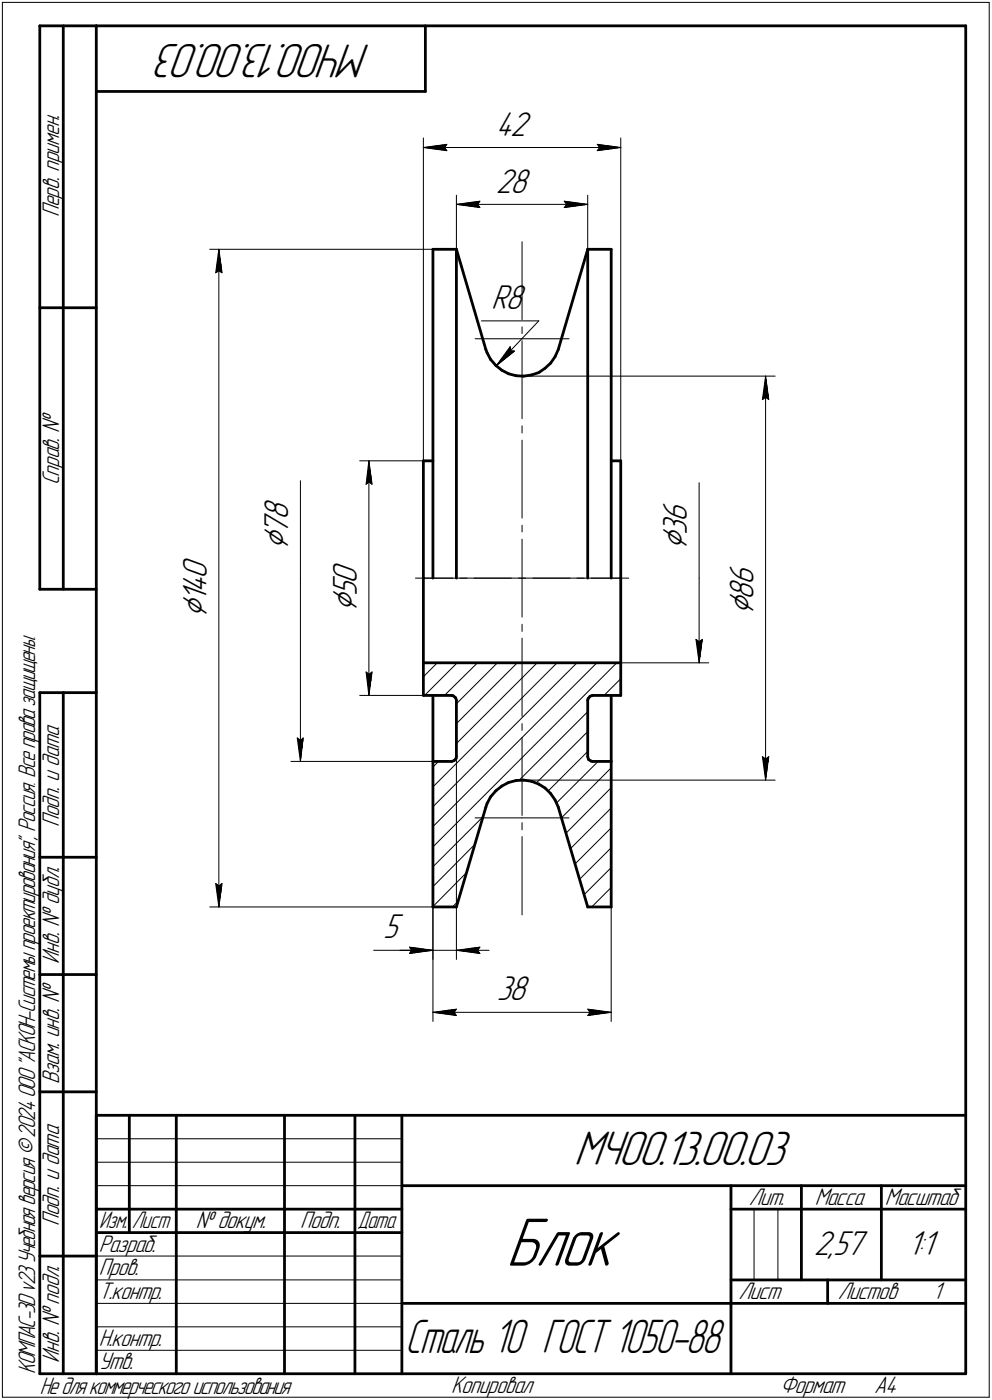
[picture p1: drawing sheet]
<svg xmlns="http://www.w3.org/2000/svg" width="211mm" height="298mm" viewBox="0 0 211 298" stroke-linecap="round" stroke-linejoin="round" font-family="sans-serif">
<g fill="none" stroke="#000" stroke-width=".21">
<path d="M.5 .5v297zM.5 .5h210zM210.5 .5v297zM90.1 31.4l5-.7zM90.1 31.4l5 .7zM90.1 31.4h42zM90.1 29.4v93.7zM94.6 31.4l.5 .7zM95.1 30.7l-.5 .7zM127.1 32.1l5-.7zM127.1 30.7l.5 .7zM127.1 30.7l5 .7z"/>
<path d="M127.6 31.4l-.5 .7zM132.1 29.4v93.7zM44.6 53.1h49.5zM45.9 58.1l.7-.4zM46.6 53.1l.6 5zM46.6 57.7l.6 .4zM46.6 53.1l-.7 5zM46.6 53.1v140zM97.1 43.5l5-.7zM97.1 43.5l5 .7zM97.1 43.5h28zM97.1 41.6v11.5z"/>
<path d="M101.6 43.5l.5 .7zM102.1 42.8l-.5 .7zM111.1 51.5v16.6zM120.1 44.2l5-.7zM120.1 42.8l.5 .7zM120.1 42.8l5 .7zM120.6 43.5l-.5 .7zM125.1 41.6v11.5zM101.1 72.1h10zM102.4 68.3h12.2zM105.6 77.9l3.9-3.1zM108.5 73.8l-2.9 4.1z"/>
<path d="M108.5 73.8l.2 .9zM108.7 74.7l.8 .1zM111.1 72.6v16.6zM111.1 69.6v1.4zM111.1 72.1h10zM114.6 68.3l-9 9.6zM76.5 98.1h15.6zM78.5 98.1l.7 5zM78.5 98.1l-.6 5zM78.5 98.1v50zM111.1 93.7v16.6zM111.1 90.7v1.5z"/>
<path d="M111.1 80.1h53.8zM162.2 85.1l.7-.5zM162.9 80.1l.7 5zM162.9 84.6l.7 .5zM162.9 80.1l-.7 5zM162.9 80.1v86zM63.9 102.4v20.7zM77.9 103.1l.6-.5zM78.5 102.6l.7 .5zM111.1 114.8v16.6zM111.1 111.8v1.5zM148.8 102.8v20.3z"/>
<path d="M63.9 123.1v39zM88.4 123.1h8zM90.1 123.1h42zM97.9 123.1h1.5zM100.8 123.1h8zM110.3 123.1h1.5zM111.1 135.9v16.7zM111.1 132.9v1.6zM113.4 123.1h7.9zM122.8 123.1h1.5zM125.8 123.1h8zM148.1 136.1l.7 5z"/>
<path d="M148.1 136.1l.7 .6zM148.8 136.7l.6-.6zM148.8 123.1v18zM149.4 136.1l-.6 5zM63.2 157.1l.7 5zM63.2 157.1l.7 .5zM63.9 157.6l.6-.5zM64.5 157.1l-.6 5zM76.5 148.1h15.6zM77.9 143.1l.6 5zM77.9 143.1l.6 .5zM78.5 143.6l.7-.5z"/>
<path d="M79.2 143.1l-.7 5zM90.3 148.1l7-7zM93 141.1l-2.9 3zM94.6 148.1l7-7zM97.1 158.3l17.2-17.2zM97.1 154.1l13-13zM97.1 149.9l8.7-8.8zM111.1 157.1v16.6zM111.1 154.1v1.4zM128.5 148.1l3.6-3.6zM128.9 141.1h21.9zM131.2 141.1l-39.1 39.2z"/>
<path d="M61.9 162.1h32.2zM92.1 176l34.9-34.9zM92.1 171.8l30.7-30.7zM92.1 167.6l26.4-26.5zM93.3 162.1l-1.2 1.2zM97.1 161.1v43.2zM101 179.8l-8.9 9zM101.1 174.2h10zM110.5 166.1l14.6-14.5zM111.1 178.1v16.7zM111.1 175.2v1.5zM111.1 166.1h53.8z"/>
<path d="M111.1 174.2h10zM114.1 166.7l11-10.9zM116.7 168.4l8.4-8.4zM127.3 162.1l-8.9 8.8zM130 176.3l-7.7 7.7zM130 167.7l-9.6 9.8zM130 163.5l-10.5 10.7zM162.2 161.1l.7 5zM162.2 161.1l.7 .5zM162.9 161.6l.7-.5zM163.6 161.1l-.7 5zM44.6 193.1h49.5z"/>
<path d="M45.9 188.1l.7 5zM45.9 188.1l.7 .5zM46.6 188.6l.6-.5zM47.2 188.1l-.6 5zM92.1 193.1v24.4zM92.1 193.1v11.2zM92.1 184.6l10.8-10.8zM96.3 193.1l1.2-1.2zM99.2 185.8l-7.1 7.2zM121.4 180.7l8.6-8.7zM123.4 187.2l6.6-6.7zM124.3 190.5l5.7-5.8z"/>
<path d="M125.9 193.1l4.1-4.1zM130 193.1v24.4zM79.5 202.4h12.6zM85.1 202.4h7zM87.1 201.7l5 .7zM87.1 201.7l.4 .7zM87.1 203l5-.6zM87.5 202.4l-.4 .6zM92.1 215.6l5-.7zM92.1 215.6l5 .6zM92.1 215.6h37.9zM92.1 202.4h5z"/>
<path d="M96.6 215.6l.5 .6zM97.1 214.9l-.5 .7zM97.1 202.4l5 .6zM97.1 202.4l5-.7zM97.1 202.4h7zM101.6 202.4l.5 .6zM102.1 201.7l-.5 .7zM125.1 216.2l4.9-.6zM125.1 214.9l.5 .7zM125.1 214.9l4.9 .7zM125.6 215.6l-.5 .6zM20.5 247.5h65z"/>
<path d="M20.5 252.5h65zM20.5 242.5h65zM160.4 257.5v15zM165.5 257.5v15zM20.5 267.5h65zM20.5 272.5h65zM20.5 277.5h65zM.5 297.5h210zM20.5 282.5h65zM20.5 287.5h65z"/>
</g>
<g fill="#000" stroke="#000" stroke-width=".21">
<path d="M90.1 31.4h4.5zM90.8 31.5h3.9zM91.4 31.6h3.3zM92 31.7h2.8zM92.6 31.7h2.2zM93.2 31.8h1.7zM93.9 31.9h1.1zM94.5 32h.6z"/>
<path d="M94.5 30.8h.6zM93.9 30.9h1.1zM93.2 31h1.7zM92.6 31.1h2.2zM92 31.2h2.8zM91.4 31.2h3.3zM90.8 31.3h3.9z"/>
<path d="M127.2 30.8h.6zM127.3 30.9h1.1zM127.3 31h1.7zM127.3 31.1h2.3zM127.4 31.2h2.8zM127.5 31.2h3.4zM127.6 31.3h3.9z"/>
<path d="M127.6 31.4h4.5zM127.6 31.5h3.9zM127.5 31.6h3.4zM127.4 31.7h2.8zM127.3 31.7h2.3zM127.3 31.8h1.7zM127.3 31.9h1.1zM127.2 32h.6z"/>
<path d="M46.4 54.4h.2zM46.4 54.4h.2zM46.4 54.5h.2zM46.4 54.6h.2zM46.4 54.7h.2zM46.4 54.8h.2zM46.4 54.9h.2zM46.4 54.9h.2zM46.3 55h.3zM46.3 55.1h.3zM46.3 55.2h.3zM46.3 55.3h.3zM46.3 55.4h.3zM46.3 55.5h.3zM46.3 55.5h.3zM46.2 55.6h.4zM46.2 55.7h.4zM46.2 55.8h.4zM46.2 55.9h.4zM46.2 56h.4zM46.2 56h.4zM46.2 56.1h.4zM46.1 56.2h.5zM46.1 56.3h.5zM46.1 56.4h.5zM46.1 56.5h.5zM46.1 56.6h.5zM46.1 56.6h.5zM46.1 56.7h.5zM46.1 56.8h.5zM46.1 56.9h.5zM46.1 57h.5zM46.1 57.1h.5zM46.1 57.1h.5zM46.1 57.2h.5zM46.1 57.3h.5zM46.1 57.4h.5zM46 57.5h.6zM46 57.6h.6zM46 57.7h.6zM46 57.7h.5zM46 57.8h.3zM46 57.9h.2z"/>
<path d="M46.6 53.8h.1zM46.6 53.8h.1zM46.6 53.9h.1zM46.6 54h.1zM46.6 54.1h.1zM46.6 54.2h.1zM46.6 54.3h.1zM46.6 54.4h.2zM46.6 54.4h.2zM46.6 54.5h.2zM46.6 54.6h.2zM46.6 54.7h.2zM46.6 54.8h.2zM46.6 54.9h.2zM46.6 54.9h.2zM46.6 55h.3zM46.6 55.1h.3zM46.6 55.2h.3zM46.6 55.3h.3zM46.6 55.4h.3zM46.6 55.5h.3zM46.6 55.5h.3zM46.6 55.6h.4zM46.6 55.7h.4zM46.6 55.8h.4zM46.6 55.9h.4zM46.6 56h.4zM46.6 56h.4zM46.6 56.1h.4zM46.6 56.2h.5zM46.6 56.3h.5zM46.6 56.4h.5zM46.6 56.5h.5zM46.6 56.6h.5zM46.6 56.6h.5zM46.6 56.7h.5zM46.6 56.8h.5zM46.6 56.9h.6zM46.6 57h.6zM46.6 57.1h.6zM46.6 57.1h.6zM46.6 57.2h.6zM46.6 57.3h.6zM46.6 57.4h.6zM46.6 57.5h.6zM46.6 57.6h.6zM46.6 57.7h.6zM46.7 57.7h.5zM46.9 57.8h.3zM47 57.9h.2z"/>
<path d="M97.1 43.5h4.5zM97.8 43.6h3.9zM98.4 43.7h3.4zM99.1 43.8h2.8zM99.7 43.9h2.2zM100.2 43.9h1.7zM100.9 44h1.1zM101.5 44.1h.6z"/>
<path d="M101.5 42.9h.6zM100.9 43h1.1zM100.2 43.1h1.7zM99.7 43.2h2.2zM99.1 43.3h2.8zM98.4 43.3h3.4zM97.8 43.4h3.9z"/>
<path d="M120.1 42.9h.6zM120.2 43h1.1zM120.3 43.1h1.7zM120.3 43.2h2.3zM120.4 43.3h2.8zM120.5 43.3h3.4zM120.6 43.4h3.9z"/>
<path d="M120.6 43.5h4.5zM120.6 43.6h3.9zM120.5 43.7h3.4zM120.4 43.8h2.8zM120.3 43.9h2.3zM120.3 43.9h1.7zM120.2 44h1.1zM120.1 44.1h.6z"/>
<path d="M108.5 74h.1zM108.4 74.1h.2zM108.4 74.2h.2zM108.3 74.3h.3zM108.2 74.3h.5zM108.1 74.4h.6zM108.1 74.5h.6zM108 74.6h.7zM107.9 74.7h.8zM107.9 74.8h.8zM107.9 74.8h.7zM107.8 74.9h.7zM107.7 75h.8zM107.7 75.1h.7zM107.6 75.2h.7zM107.5 75.3h.7zM107.4 75.4h.7zM107.4 75.4h.6zM107.4 75.5h.5zM107.3 75.6h.6zM107.2 75.7h.6zM107.2 75.8h.5zM107.1 75.9h.5zM107 75.9h.5zM107 76h.4zM106.9 76.1h.5zM106.8 76.2h.5zM106.8 76.3h.4zM106.8 76.4h.3zM106.7 76.5h.3zM106.6 76.5h.3zM106.5 76.6h.3zM106.5 76.7h.3zM106.4 76.8h.3zM106.3 76.9h.3zM106.3 77h.2zM106.3 77h.1zM106.2 77.1h.1zM106.1 77.2h.2z"/>
<path d="M108.7 74.8h.8zM108.6 74.8h.8zM108.5 74.9h.8zM108.5 75h.7zM108.4 75.1h.7zM108.3 75.2h.7zM108.2 75.3h.7zM108.1 75.4h.7zM108 75.4h.7zM107.9 75.5h.6zM107.9 75.6h.6zM107.8 75.7h.6zM107.7 75.8h.6zM107.6 75.9h.5zM107.5 75.9h.5zM107.4 76h.5zM107.4 76.1h.5zM107.3 76.2h.4zM107.2 76.3h.4zM107.1 76.4h.4zM107 76.5h.4zM106.9 76.5h.4zM106.8 76.6h.4zM106.8 76.7h.3zM106.7 76.8h.3zM106.6 76.9h.2zM106.5 77h.3zM106.4 77h.3zM106.3 77.1h.3zM106.3 77.2h.1zM106.2 77.3h.1zM106.1 77.4h.2zM106 77.5h.2z"/>
<path d="M78.3 99.6h.2zM78.3 99.7h.2zM78.3 99.7h.2zM78.3 99.8h.2zM78.3 99.9h.2zM78.3 100h.2zM78.3 100.1h.2zM78.3 100.2h.2zM78.3 100.2h.2zM78.2 100.3h.3zM78.2 100.4h.3zM78.2 100.5h.3zM78.2 100.6h.3zM78.2 100.7h.3zM78.2 100.8h.3zM78.2 100.8h.3zM78.2 100.9h.3zM78.1 101h.4zM78.1 101.1h.4zM78.1 101.2h.4zM78.1 101.3h.4zM78.1 101.3h.4zM78.1 101.4h.4zM78.1 101.5h.4zM78.1 101.6h.4zM78.1 101.7h.4zM78.1 101.8h.4zM78.1 101.9h.4zM78.1 101.9h.4zM78.1 102h.4zM78.1 102.1h.4zM78.1 102.2h.4zM78.1 102.3h.4zM78.1 102.4h.4zM78 102.4h.5zM78 102.5h.5zM78 102.6h.5zM78 102.7h.4zM78 102.8h.3zM78 102.9h.2zM78 103h.1z"/>
<path d="M78.5 98.8h.2zM78.5 98.9h.2zM78.5 99h.2zM78.5 99.1h.2zM78.5 99.1h.2zM78.5 99.2h.2zM78.5 99.3h.2zM78.5 99.4h.2zM78.5 99.5h.2zM78.5 99.6h.2zM78.5 99.7h.2zM78.5 99.7h.2zM78.5 99.8h.2zM78.5 99.9h.2zM78.5 100h.2zM78.5 100.1h.3zM78.5 100.2h.3zM78.5 100.2h.3zM78.5 100.3h.3zM78.5 100.4h.3zM78.5 100.5h.3zM78.5 100.6h.3zM78.5 100.7h.4zM78.5 100.8h.4zM78.5 100.8h.4zM78.5 100.9h.4zM78.5 101h.4zM78.5 101.1h.4zM78.5 101.2h.4zM78.5 101.3h.5zM78.5 101.3h.5zM78.5 101.4h.5zM78.5 101.5h.5zM78.5 101.6h.5zM78.5 101.7h.5zM78.5 101.8h.5zM78.5 101.9h.5zM78.5 101.9h.6zM78.5 102h.6zM78.5 102.1h.6zM78.5 102.2h.6zM78.5 102.3h.6zM78.5 102.4h.6zM78.5 102.4h.6zM78.5 102.5h.7zM78.5 102.6h.7zM78.7 102.7h.5zM78.7 102.8h.5zM78.8 102.9h.4zM79 103h.2z"/>
<path d="M162.7 81.4h.2zM162.7 81.4h.2zM162.7 81.5h.2zM162.7 81.6h.2zM162.7 81.7h.2zM162.7 81.8h.2zM162.7 81.9h.2zM162.7 82h.2zM162.6 82h.3zM162.6 82.1h.3zM162.6 82.2h.3zM162.6 82.3h.3zM162.6 82.4h.3zM162.6 82.5h.3zM162.6 82.5h.3zM162.6 82.6h.3zM162.6 82.7h.3zM162.6 82.8h.3zM162.6 82.9h.3zM162.6 83h.3zM162.6 83.1h.3zM162.6 83.1h.3zM162.5 83.2h.4zM162.5 83.3h.4zM162.5 83.4h.4zM162.5 83.5h.4zM162.5 83.6h.4zM162.5 83.7h.4zM162.5 83.7h.4zM162.5 83.8h.4zM162.4 83.9h.5zM162.4 84h.5zM162.4 84.1h.5zM162.4 84.2h.5zM162.4 84.2h.5zM162.4 84.3h.5zM162.4 84.4h.5zM162.3 84.5h.6zM162.3 84.6h.6zM162.3 84.7h.5zM162.3 84.8h.4zM162.3 84.8h.3zM162.3 84.9h.2z"/>
<path d="M162.9 80.8h.2zM162.9 80.9h.2zM162.9 80.9h.2zM162.9 81h.2zM162.9 81.1h.2zM162.9 81.2h.2zM162.9 81.3h.2zM162.9 81.4h.3zM162.9 81.4h.3zM162.9 81.5h.3zM162.9 81.6h.3zM162.9 81.7h.3zM162.9 81.8h.3zM162.9 81.9h.3zM162.9 82h.3zM162.9 82h.3zM162.9 82.1h.3zM162.9 82.2h.3zM162.9 82.3h.3zM162.9 82.4h.3zM162.9 82.5h.3zM162.9 82.5h.3zM162.9 82.6h.4zM162.9 82.7h.4zM162.9 82.8h.4zM162.9 82.9h.4zM162.9 83h.4zM162.9 83.1h.4zM162.9 83.1h.4zM162.9 83.2h.5zM162.9 83.3h.5zM162.9 83.4h.5zM162.9 83.5h.5zM162.9 83.6h.5zM162.9 83.7h.5zM162.9 83.7h.5zM162.9 83.8h.5zM162.9 83.9h.6zM162.9 84h.6zM162.9 84.1h.6zM162.9 84.2h.6zM162.9 84.2h.6zM162.9 84.3h.6zM162.9 84.4h.6zM162.9 84.5h.7zM162.9 84.6h.7zM163.1 84.7h.5zM163.2 84.8h.4zM163.2 84.8h.4zM163.4 84.9h.2z"/>
<path d="M148.2 136.3h.1zM148.2 136.4h.2zM148.2 136.5h.4zM148.2 136.6h.5zM148.2 136.7h.6zM148.2 136.7h.6zM148.3 136.8h.5zM148.3 136.9h.5zM148.3 137h.5zM148.3 137.1h.5zM148.3 137.2h.5zM148.3 137.2h.5zM148.3 137.3h.5zM148.3 137.4h.5zM148.3 137.5h.5zM148.3 137.6h.5zM148.3 137.7h.5zM148.3 137.8h.5zM148.3 137.8h.5zM148.3 137.9h.5zM148.3 138h.5zM148.4 138.1h.4zM148.4 138.2h.4zM148.4 138.3h.4zM148.4 138.3h.4zM148.4 138.4h.4zM148.4 138.5h.4zM148.4 138.6h.4zM148.5 138.7h.3zM148.5 138.8h.3zM148.5 138.9h.3zM148.5 138.9h.3zM148.5 139h.3zM148.5 139.1h.3zM148.5 139.2h.3zM148.6 139.3h.2zM148.6 139.4h.2zM148.6 139.4h.2zM148.6 139.5h.2zM148.6 139.6h.2zM148.6 139.7h.2zM148.6 139.8h.2zM148.6 139.9h.2z"/>
<path d="M149.3 136.3h.1zM149.1 136.4h.3zM149 136.5h.4zM148.9 136.6h.5zM148.8 136.7h.6zM148.8 136.7h.6zM148.8 136.8h.6zM148.8 136.9h.6zM148.8 137h.6zM148.8 137.1h.6zM148.8 137.2h.6zM148.8 137.2h.6zM148.8 137.3h.6zM148.8 137.4h.5zM148.8 137.5h.5zM148.8 137.6h.5zM148.8 137.7h.5zM148.8 137.8h.5zM148.8 137.8h.5zM148.8 137.9h.5zM148.8 138h.5zM148.8 138.1h.4zM148.8 138.2h.4zM148.8 138.3h.4zM148.8 138.3h.4zM148.8 138.4h.4zM148.8 138.5h.4zM148.8 138.6h.4zM148.8 138.7h.3zM148.8 138.8h.3zM148.8 138.9h.3zM148.8 138.9h.3zM148.8 139h.3zM148.8 139.1h.3zM148.8 139.2h.3zM148.8 139.3h.2zM148.8 139.4h.2zM148.8 139.4h.2zM148.8 139.5h.2zM148.8 139.6h.2zM148.8 139.7h.2zM148.8 139.8h.2zM148.8 139.9h.2zM148.8 140h.1zM148.8 140h.1zM148.8 140.1h.1zM148.8 140.2h.1zM148.8 140.3h.1zM148.8 140.4h.1zM148.8 140.5h.1z"/>
<path d="M63.3 157.3h.2zM63.3 157.4h.3zM63.3 157.5h.5zM63.3 157.6h.5zM63.3 157.6h.6zM63.3 157.7h.6zM63.4 157.8h.5zM63.4 157.9h.5zM63.4 158h.5zM63.4 158.1h.5zM63.4 158.2h.5zM63.4 158.2h.5zM63.4 158.3h.5zM63.5 158.4h.4zM63.5 158.5h.4zM63.5 158.6h.4zM63.5 158.7h.4zM63.5 158.7h.4zM63.5 158.8h.4zM63.5 158.9h.4zM63.5 159h.4zM63.6 159.1h.3zM63.6 159.2h.3zM63.6 159.3h.3zM63.6 159.3h.3zM63.6 159.4h.3zM63.6 159.5h.3zM63.6 159.6h.3zM63.7 159.7h.2zM63.7 159.8h.2zM63.7 159.9h.2zM63.7 159.9h.2zM63.7 160h.2zM63.7 160.1h.2zM63.7 160.2h.2zM63.8 160.3h.1zM63.8 160.4h.1zM63.8 160.4h.1zM63.8 160.5h.1zM63.8 160.6h.1zM63.8 160.7h.1zM63.8 160.8h.1zM63.8 160.9h.1z"/>
<path d="M64.3 157.3h.2zM64.3 157.4h.2zM64.2 157.5h.3zM64.1 157.6h.4zM63.9 157.6h.6zM63.9 157.7h.6zM63.9 157.8h.6zM63.9 157.9h.5zM63.9 158h.5zM63.9 158.1h.5zM63.9 158.2h.5zM63.9 158.2h.5zM63.9 158.3h.5zM63.9 158.4h.5zM63.9 158.5h.5zM63.9 158.6h.4zM63.9 158.7h.4zM63.9 158.7h.4zM63.9 158.8h.4zM63.9 158.9h.4zM63.9 159h.4zM63.9 159.1h.4zM63.9 159.2h.4zM63.9 159.3h.4zM63.9 159.3h.4zM63.9 159.4h.4zM63.9 159.5h.4zM63.9 159.6h.4zM63.9 159.7h.4zM63.9 159.8h.4zM63.9 159.9h.4zM63.9 159.9h.4zM63.9 160h.3zM63.9 160.1h.3zM63.9 160.2h.3zM63.9 160.3h.3zM63.9 160.4h.3zM63.9 160.4h.3zM63.9 160.5h.3zM63.9 160.6h.3zM63.9 160.7h.3zM63.9 160.8h.2zM63.9 160.9h.2zM63.9 161h.2zM63.9 161h.2zM63.9 161.1h.2zM63.9 161.2h.2zM63.9 161.3h.2zM63.9 161.4h.2z"/>
<path d="M78 143.3h.1zM78 143.3h.2zM78 143.4h.3zM78 143.5h.4zM78 143.6h.5zM78 143.7h.5zM78 143.8h.5zM78.1 143.8h.4zM78.1 143.9h.4zM78.1 144h.4zM78.1 144.1h.4zM78.1 144.2h.4zM78.1 144.3h.4zM78.1 144.4h.4zM78.1 144.4h.4zM78.1 144.5h.4zM78.1 144.6h.4zM78.1 144.7h.4zM78.1 144.8h.4zM78.1 144.9h.4zM78.1 144.9h.4zM78.1 145h.4zM78.1 145.1h.4zM78.1 145.2h.4zM78.2 145.3h.3zM78.2 145.4h.3zM78.2 145.5h.3zM78.2 145.5h.3zM78.2 145.6h.3zM78.2 145.7h.3zM78.2 145.8h.3zM78.2 145.9h.3zM78.3 146h.2zM78.3 146h.2zM78.3 146.1h.2zM78.3 146.2h.2zM78.3 146.3h.2zM78.3 146.4h.2zM78.3 146.5h.2zM78.3 146.6h.2zM78.3 146.6h.2z"/>
<path d="M79 143.3h.2zM78.8 143.3h.4zM78.7 143.4h.5zM78.7 143.5h.5zM78.5 143.6h.7zM78.5 143.7h.7zM78.5 143.8h.6zM78.5 143.8h.6zM78.5 143.9h.6zM78.5 144h.6zM78.5 144.1h.6zM78.5 144.2h.6zM78.5 144.3h.6zM78.5 144.4h.5zM78.5 144.4h.5zM78.5 144.5h.5zM78.5 144.6h.5zM78.5 144.7h.5zM78.5 144.8h.5zM78.5 144.9h.5zM78.5 144.9h.5zM78.5 145h.4zM78.5 145.1h.4zM78.5 145.2h.4zM78.5 145.3h.4zM78.5 145.4h.4zM78.5 145.5h.4zM78.5 145.5h.4zM78.5 145.6h.3zM78.5 145.7h.3zM78.5 145.8h.3zM78.5 145.9h.3zM78.5 146h.3zM78.5 146h.3zM78.5 146.1h.3zM78.5 146.2h.2zM78.5 146.3h.2zM78.5 146.4h.2zM78.5 146.5h.2zM78.5 146.6h.2zM78.5 146.6h.2zM78.5 146.7h.2zM78.5 146.8h.2zM78.5 146.9h.2zM78.5 147h.2zM78.5 147.1h.2zM78.5 147.2h.2zM78.5 147.2h.2zM78.5 147.3h.2zM78.5 147.4h.2z"/>
<path d="M162.3 161.3h.2zM162.3 161.4h.3zM162.3 161.5h.4zM162.3 161.5h.5zM162.3 161.6h.6zM162.3 161.7h.6zM162.4 161.8h.5zM162.4 161.9h.5zM162.4 162h.5zM162.4 162.1h.5zM162.4 162.1h.5zM162.4 162.2h.5zM162.4 162.3h.5zM162.5 162.4h.4zM162.5 162.5h.4zM162.5 162.6h.4zM162.5 162.6h.4zM162.5 162.7h.4zM162.5 162.8h.4zM162.5 162.9h.4zM162.5 163h.4zM162.6 163.1h.3zM162.6 163.2h.3zM162.6 163.2h.3zM162.6 163.3h.3zM162.6 163.4h.3zM162.6 163.5h.3zM162.6 163.6h.3zM162.6 163.7h.3zM162.6 163.7h.3zM162.6 163.8h.3zM162.6 163.9h.3zM162.6 164h.3zM162.6 164.1h.3zM162.6 164.2h.3zM162.7 164.3h.2zM162.7 164.3h.2zM162.7 164.4h.2zM162.7 164.5h.2zM162.7 164.6h.2zM162.7 164.7h.2zM162.7 164.8h.2zM162.7 164.8h.2z"/>
<path d="M163.4 161.3h.2zM163.2 161.4h.4zM163.2 161.5h.4zM163.1 161.5h.5zM162.9 161.6h.7zM162.9 161.7h.7zM162.9 161.8h.6zM162.9 161.9h.6zM162.9 162h.6zM162.9 162.1h.6zM162.9 162.1h.6zM162.9 162.2h.6zM162.9 162.3h.6zM162.9 162.4h.5zM162.9 162.5h.5zM162.9 162.6h.5zM162.9 162.6h.5zM162.9 162.7h.5zM162.9 162.8h.5zM162.9 162.9h.5zM162.9 163h.5zM162.9 163.1h.4zM162.9 163.2h.4zM162.9 163.2h.4zM162.9 163.3h.4zM162.9 163.4h.4zM162.9 163.5h.4zM162.9 163.6h.4zM162.9 163.7h.3zM162.9 163.7h.3zM162.9 163.8h.3zM162.9 163.9h.3zM162.9 164h.3zM162.9 164.1h.3zM162.9 164.2h.3zM162.9 164.3h.3zM162.9 164.3h.3zM162.9 164.4h.3zM162.9 164.5h.3zM162.9 164.6h.3zM162.9 164.7h.3zM162.9 164.8h.3zM162.9 164.8h.3zM162.9 164.9h.2zM162.9 165h.2zM162.9 165.1h.2zM162.9 165.2h.2zM162.9 165.3h.2zM162.9 165.4h.2zM162.9 165.4h.2z"/>
<path d="M46 188.3h.1zM46 188.4h.2zM46 188.5h.4zM46 188.6h.5zM46 188.6h.6zM46 188.7h.6zM46.1 188.8h.5zM46.1 188.9h.5zM46.1 189h.5zM46.1 189.1h.5zM46.1 189.1h.5zM46.1 189.2h.5zM46.1 189.3h.5zM46.1 189.4h.5zM46.1 189.5h.5zM46.1 189.6h.5zM46.1 189.7h.5zM46.1 189.7h.5zM46.1 189.8h.5zM46.1 189.9h.5zM46.1 190h.5zM46.2 190.1h.4zM46.2 190.2h.4zM46.2 190.2h.4zM46.2 190.3h.4zM46.2 190.4h.4zM46.2 190.5h.4zM46.2 190.6h.4zM46.3 190.7h.3zM46.3 190.8h.3zM46.3 190.8h.3zM46.3 190.9h.3zM46.3 191h.3zM46.3 191.1h.3zM46.3 191.2h.3zM46.4 191.3h.2zM46.4 191.3h.2zM46.4 191.4h.2zM46.4 191.5h.2zM46.4 191.6h.2zM46.4 191.7h.2zM46.4 191.8h.2zM46.4 191.9h.2z"/>
<path d="M47.1 188.3h.1zM46.9 188.4h.3zM46.8 188.5h.4zM46.7 188.6h.5zM46.6 188.6h.6zM46.6 188.7h.6zM46.6 188.8h.6zM46.6 188.9h.6zM46.6 189h.6zM46.6 189.1h.6zM46.6 189.1h.6zM46.6 189.2h.6zM46.6 189.3h.6zM46.6 189.4h.5zM46.6 189.5h.5zM46.6 189.6h.5zM46.6 189.7h.5zM46.6 189.7h.5zM46.6 189.8h.5zM46.6 189.9h.5zM46.6 190h.5zM46.6 190.1h.4zM46.6 190.2h.4zM46.6 190.2h.4zM46.6 190.3h.4zM46.6 190.4h.4zM46.6 190.5h.4zM46.6 190.6h.4zM46.6 190.7h.3zM46.6 190.8h.3zM46.6 190.8h.3zM46.6 190.9h.3zM46.6 191h.3zM46.6 191.1h.3zM46.6 191.2h.3zM46.6 191.3h.2zM46.6 191.3h.2zM46.6 191.4h.2zM46.6 191.5h.2zM46.6 191.6h.2zM46.6 191.7h.2zM46.6 191.8h.2zM46.6 191.9h.2zM46.6 191.9h.1zM46.6 192h.1zM46.6 192.1h.1zM46.6 192.2h.1zM46.6 192.3h.1zM46.6 192.4h.1zM46.6 192.4h.1z"/>
<path d="M87.2 201.8h.6zM87.3 201.8h1.1zM87.3 201.9h1.8zM87.4 202h2.3zM87.5 202.1h2.8zM87.5 202.2h3.4zM87.5 202.3h4z"/>
<path d="M87.5 202.4h4.6zM87.5 202.4h4zM87.5 202.5h3.4zM87.5 202.6h2.8zM87.4 202.7h2.3zM87.3 202.8h1.8zM87.3 202.9h1.1zM87.2 202.9h.6z"/>
<path d="M92.1 215.6h4.5zM92.8 215.6h3.9zM93.4 215.7h3.4zM94.1 215.8h2.8zM94.7 215.9h2.2zM95.2 216h1.7zM95.9 216.1h1.1zM96.5 216.2h.6z"/>
<path d="M96.5 215h.6zM95.9 215.1h1.1zM95.2 215.1h1.7zM94.7 215.2h2.2zM94.1 215.3h2.8zM93.4 215.4h3.4zM92.8 215.5h3.9z"/>
<path d="M97.1 202.4h4.5zM97.8 202.4h3.9zM98.4 202.5h3.4zM99.1 202.6h2.8zM99.7 202.7h2.2zM100.2 202.8h1.7zM100.9 202.9h1.1zM101.5 202.9h.6z"/>
<path d="M101.5 201.8h.6zM100.9 201.8h1.1zM100.2 201.9h1.7zM99.7 202h2.2zM99.1 202.1h2.8zM98.4 202.2h3.4zM97.8 202.3h3.9z"/>
<path d="M125.1 215h.6zM125.2 215.1h1.1zM125.3 215.1h1.7zM125.3 215.2h2.3zM125.4 215.3h2.8zM125.5 215.4h3.4zM125.6 215.5h3.9z"/>
<path d="M125.6 215.6h4.4zM125.6 215.6h3.9zM125.5 215.7h3.4zM125.4 215.8h2.8zM125.3 215.9h2.3zM125.3 216h1.7zM125.2 216.1h1.1zM125.1 216.2h.6z"/>
</g>
<g fill="none" stroke="#000" stroke-width=".59">
<path d="M8.5 5.5v120zM8.5 5.5h12zM13.5 5.5v120zM20.5 5.5v287zM20.5 5.5h185zM20.5 19.5h70zM90.5 5.5v14zM205.5 5.5v287zM92.1 53.1h5zM92.1 53.1v70zM97.1 53.1v70zM97.1 53.1l6.3 21.3z"/>
<path d="M125.1 53.1l-6.3 21.3zM125.1 53.1h4.9zM125.1 53.1v70zM130 53.1v70zM8.5 65.5h12zM103.4 74.4l.2 .7zM103.6 75.1l.8 1.4zM104.4 76.5l1.1 1.3zM105.5 77.8l1.3 1zM106.8 78.8l1.4 .8zM108.2 79.6l1.6 .4zM113.1 79.8l1.5-.5z"/>
<path d="M114.6 79.3l1.4-.9zM116 78.4l1.2-1.1zM118.1 75.9l-.9 1.4zM118.8 74.4l-.7 1.5zM90.1 98.1h2zM90.1 98.1v25zM109.8 80l1.6 .1zM111.4 80.1l1.7-.3zM130 98.1h2.1zM132.1 98.1v25zM8.5 125.5h12zM90.1 123.1v18z"/>
<path d="M132.1 123.1v18zM8.5 147.5v145zM8.5 147.5h12zM13.5 147.5v145zM90.1 141.1h42zM90.1 141.1v7zM90.1 148.1h6zM92.1 148.1v14zM96.1 148.1l.3 .1zM96.4 148.2l.5 .4zM96.9 148.6l.2 .5zM97.1 149.1v12z"/>
<path d="M125.1 149.1v12zM125.1 148.8v.3zM125.6 148.3l.5-.2zM125.6 148.3l-.5 .5zM126.1 148.1h6zM130 148.1v14zM132.1 141.1v7zM92.1 162.1v31zM92.1 162.1h4zM96.1 162.1l.5-.1zM96.6 162l.4-.5zM97.1 161.1l-.1 .4z"/>
<path d="M103.4 171.9l-6.3 21.2zM103.6 171.1l-.2 .8zM104.4 169.7l-.8 1.4zM105.5 168.4l1.3-1zM105.5 168.4l-1.1 1.3zM106.8 167.4l1.4-.8zM108.2 166.6l1.6-.4zM109.8 166.2l1.6-.1zM111.4 166.1l1.7 .3zM113.1 166.4l1.5 .6zM114.6 167l1.4 .8zM116 167.8l1.2 1.2z"/>
<path d="M117.2 169l.9 1.3zM118.1 170.3l.7 1.6zM118.8 171.9l6.3 21.2zM125.1 161.1l.1 .6zM125.2 161.7l.5 .4zM125.7 162.1h.4zM126.1 162.1h3.9zM130 162.1v31zM8.5 182.5h12zM92.1 193.1h5zM125.1 193.1h4.9zM8.5 207.5h12z"/>
<path d="M8.5 232.5h12zM20.5 237.5h185zM20.5 237.5v55zM27.5 237.5v25zM37.5 237.5v55zM60.5 237.5v55zM75.5 237.5v55zM85.5 237.5v55zM20.5 257.5h65zM85.5 252.5h120zM155.5 252.5v40zM155.5 257.5h15z"/>
<path d="M170.5 252.5v20zM170.5 257.5h35zM187.5 252.5v20zM8.5 267.5h12zM20.5 262.5h65zM85.5 277.5h70zM155.5 277.5h50zM155.5 272.5h50zM176.1 272.5v5zM8.5 292.5h12zM20.5 292.5h185z"/>
</g>
<text font-size="15.6" x="107.7" y="269.5">Блок</text>
<g font-size="10.9">
<text x="78.9" y="9.3" transform="rotate(-180 78.9 9.3)">МЧ00.13.00.03</text>
<text x="122.1" y="248.2">МЧ00.13.00.03</text>
</g>
<text font-size="10.7" x="86.2" y="288.2">Сталь 10 ГОСТ 1050-88</text>
<g font-size="8.5">
<text x="61.3" y="117.1" transform="rotate(-90 61.3 117.1)">⌀78</text>
<text x="146.2" y="117.1" transform="rotate(-90 146.2 117.1)">⌀36</text>
<text x="44" y="131.5" transform="rotate(-90 44 131.5)">⌀140</text>
<text x="75.9" y="130.3" transform="rotate(-90 75.9 130.3)">⌀50</text>
<text x="160.3" y="131" transform="rotate(-90 160.3 131)">⌀86</text>
</g>
<g font-size="7.8">
<text x="105.5" y="28.9">42</text>
<text x="105.5" y="41">28</text>
<text x="104.5" y="65.8">R8</text>
<text x="81.5" y="199.8">5</text>
<text x="105.7" y="213">38</text>
<text x="173.2" y="267.3">2,57</text>
<text x="193.1" y="267.3">1:1</text>
</g>
<g font-size="5.4">
<text x="12.6" y="46.3" transform="rotate(-90 12.6 46.3)">Перв. примен.</text>
<text x="12.6" y="103.4" transform="rotate(-90 12.6 103.4)">Справ. №</text>
<text x="12.6" y="176.1" transform="rotate(-90 12.6 176.1)">Подп. и дата</text>
<text x="12.6" y="205.2" transform="rotate(-90 12.6 205.2)">Инв. № дубл.</text>
<text x="12.6" y="230.9" transform="rotate(-90 12.6 230.9)">Взам. инв. №</text>
<text x="159.3" y="256.6">Лит.</text>
<text x="173.4" y="256.6">Масса</text>
<text x="188.3" y="256.6">Масштаб</text>
<text x="12.6" y="261.1" transform="rotate(-90 12.6 261.1)">Подп. и дата</text>
<text x="41.6" y="261.6">№ докум.</text>
<text x="63.9" y="261.6">Подп.</text>
<text x="21" y="266.6">Разраб.</text>
<text x="21" y="271.6">Пров.</text>
<text x="21" y="276.6">Т.контр.</text>
<text x="157.1" y="276.6">Лист</text>
<text x="178.3" y="276.6">Листов</text>
<text x="198.5" y="276.6">1</text>
<text x="21" y="286.6">Н.контр.</text>
<text x="7.5" y="292.5" transform="rotate(-90 7.5 292.5)">КОМПАС-3Dv23Учебнаяверсия©2024ООО&quot;АСКОН-Системыпроектирования&quot;, Россия. Всеправазащищены.</text>
<text x="12.6" y="290.2" transform="rotate(-90 12.6 290.2)">Инв. № подл.</text>
<text x="21" y="291.6">Утв.</text>
<text x="8.5" y="296.7">Недлякоммерческогоиспользования</text>
<text x="96" y="296.6">Копировал</text>
<text x="166" y="296.6">Формат</text>
<text x="186" y="296.6">A4</text>
</g>
<g font-size="5.3">
<text x="21.1" y="261.6">Изм.</text>
<text x="28.1" y="261.6">Лист</text>
<text x="76.1" y="261.6">Дата</text>
</g>
</svg>
